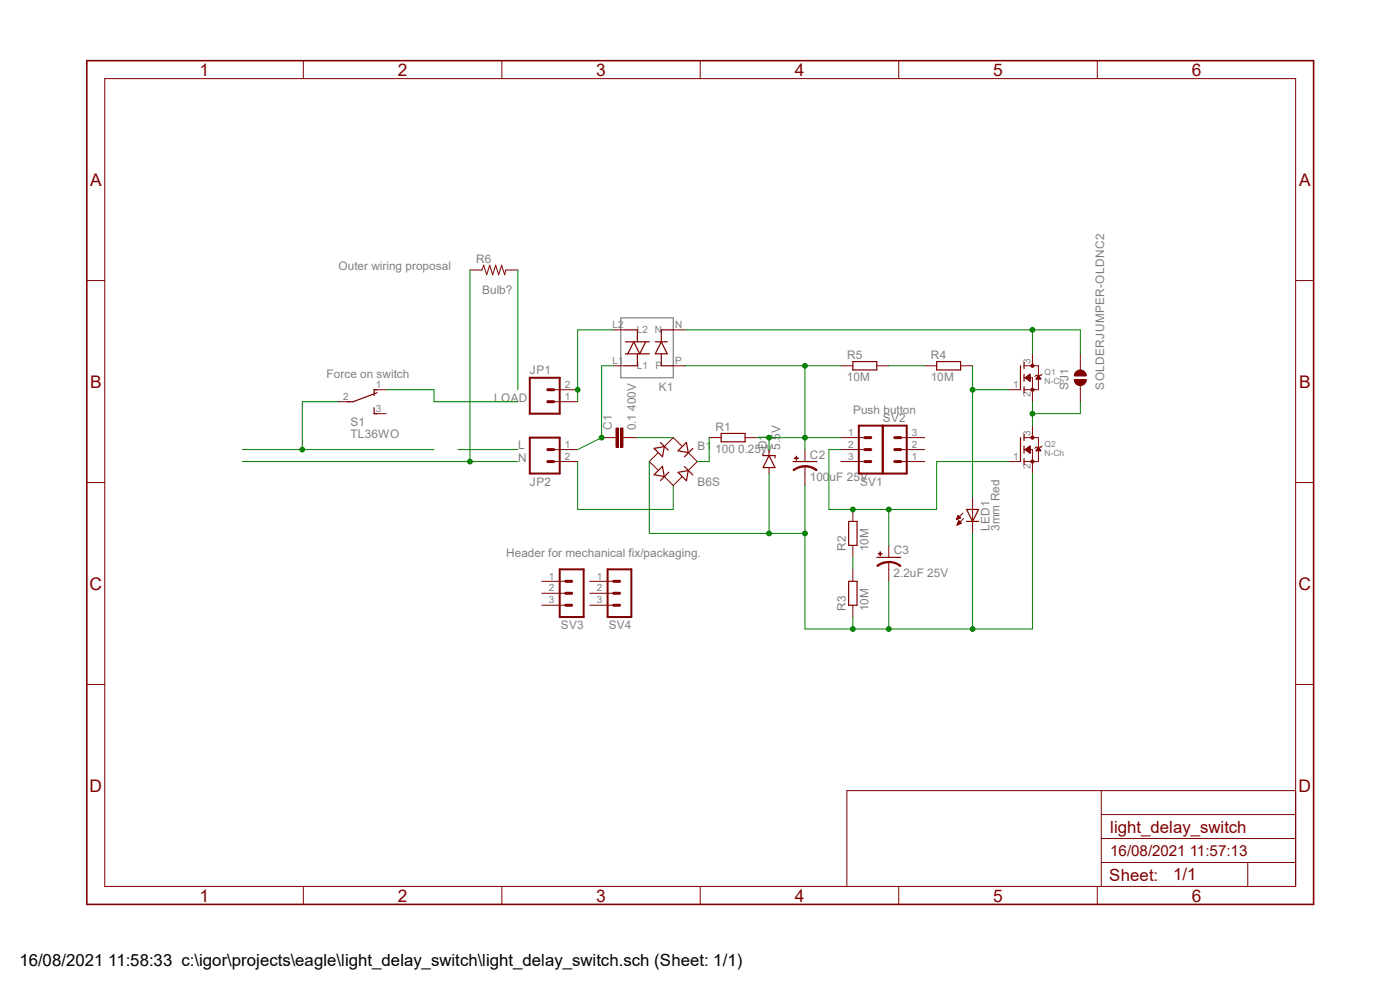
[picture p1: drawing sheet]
<svg xmlns="http://www.w3.org/2000/svg" width="297mm" height="210mm" viewBox="0 0 297 210" stroke-linecap="round" stroke-linejoin="round" font-family="sans-serif">
<path d="M131.7 67.4h11.1v12.7h-11.1z" fill="none" stroke="#808080" stroke-width=".25"/>
<path d="M130.2 92.8h.5M132.2 92.8h.5" fill="none" stroke="#800000" stroke-width=".21"/>
<path d="M130.7 90.8h.5v4.1h-.5z" fill-rule="evenodd" fill="#800000"/>
<path d="M130.7 90.8h.5v4.1h-.5z" fill="none" stroke="#800000" stroke-width=".21"/>
<path d="M131.7 90.8h.5v4.1h-.5z" fill-rule="evenodd" fill="#800000"/>
<path d="M127.6 92.8h2.6M131.7 90.8h.5v4.1h-.5zM132.7 92.8h2.5M170.8 98.9v1.6" fill="none" stroke="#800000" stroke-width=".21"/>
<path d="M168.2 97.9h5.1" fill="none" stroke="#800000" stroke-width=".25"/>
<path d="M170.8 98.8a4.2 4.2 0 0 1 2.6 .9l-.2 .2a3.8 3.8 0 0 0-2.4-.9z" fill-rule="evenodd" fill="#800000"/>
<path d="M170.8 98.8a4.2 4.2 0 0 1 2.6 .9l-.2 .2a3.8 3.8 0 0 0-2.4-.9z" fill="none" stroke="#800000" stroke-width=".21"/>
<path d="M168.2 99.7l.3-.3a3.5 3.5 0 0 1 2.3-.6v.3a3.9 3.9 0 0 0-2.4 .8z" fill-rule="evenodd" fill="#800000"/>
<path d="M168.2 99.7l.3-.3a3.5 3.5 0 0 1 2.3-.6v.3a3.9 3.9 0 0 0-2.4 .8z" fill="none" stroke="#800000" stroke-width=".21"/>
<path d="M168.5 97.2h.9z" fill-rule="evenodd" fill="#800000"/>
<path d="M168.5 97.2h.9z" fill="none" stroke="#800000" stroke-width=".21"/>
<path d="M168.9 96.8l.1 .8z" fill-rule="evenodd" fill="#800000"/>
<path d="M168.9 96.8l.1 .8zM170.8 95.4v2.5M170.8 100.5v2.5M188.6 119.3v1.5" fill="none" stroke="#800000" stroke-width=".21"/>
<path d="M186 118.2h5.1" fill="none" stroke="#800000" stroke-width=".25"/>
<path d="M188.6 119.1a4.2 4.2 0 0 1 2.5 .9l-.1 .2a3.8 3.8 0 0 0-2.4-.9z" fill-rule="evenodd" fill="#800000"/>
<path d="M188.6 119.1a4.2 4.2 0 0 1 2.5 .9l-.1 .2a3.8 3.8 0 0 0-2.4-.9z" fill="none" stroke="#800000" stroke-width=".21"/>
<path d="M186 120a3.6 3.6 0 0 1 2.6-.9v.3a3.9 3.9 0 0 0-2.4 .8z" fill-rule="evenodd" fill="#800000"/>
<path d="M186 120a3.6 3.6 0 0 1 2.6-.9v.3a3.9 3.9 0 0 0-2.4 .8z" fill="none" stroke="#800000" stroke-width=".21"/>
<path d="M186.3 117.4l.9 .1z" fill-rule="evenodd" fill="#800000"/>
<path d="M186.3 117.4l.9 .1z" fill="none" stroke="#800000" stroke-width=".21"/>
<path d="M186.7 117.1l.1 .8z" fill-rule="evenodd" fill="#800000"/>
<g fill="none" stroke="#800000" stroke-width=".21">
<path d="M130.2 77.6h2.5M130.2 70h2.5M142.8 77.6h2.6M142.8 70h2.6M217.3 77.6h3v5.1h-3M221.1 79.4l-.3 .2h-1l-.3 .3M117.5 85.2h5.1M117.5 82.7h5.1M117.5 95.4h5.1M117.5 97.9h5.1M139.6 96.1l-1.8 1.8 1.8 1.8M144.7 94.6l-1.9-1.8-1.9 1.9"/>
<path d="M146 96l1.9 1.9-1.9 1.9M150.5 92.8h2.5M158.1 92.8h2.5M217.3 80.1h1.7v2.6M140.9 101.1l1.9 1.9 1.9-1.8M186.7 117.1l.1 .8zM188.6 115.7v2.5M188.6 120.8v2.5"/>
</g>
<g fill="none" stroke="#800000" stroke-width=".25">
<path d="M132.7 70h2.5v2.5M132.7 75.1h5.1M132.7 72.5h5.1M135.2 75.1v2.5h-2.5M137 72.5l-1.3 2.6-1.2-2.6-1.3 2.6M139 72.5h2.6M140.3 75.1v2.5h2.5M140.3 72.5l1.3 2.6h-2.6zM142.8 70h-2.5v2.5M216.5 77.6v5.1M217.3 77v1.2M217.3 79.4v1.5"/>
<path d="M138.8 95.1l2.1-.4-.4 2.2zM140.1 93.9l1.7 1.6M143.8 95.6l1.8-1.7 .4 2.1zM145.2 99l1.8 1.8M147 95.1l-1.8 1.8M153 91.9h5.1v1.8h-5.1zM217.3 82v1.3M138.8 100.7l1.7-1.8 .4 2.2zM141.9 100.2l-1.8 1.7M143.8 100.2l2.2-.4-.4 2.2z"/>
</g>
<path d="M112.4 80.1h6.3v7.7h-6.3zM112.4 92.8h6.3v7.7h-6.3z" fill="none" stroke="#800000" stroke-width=".42"/>
<path d="M116.2 82.7h1.3M116.2 85.2h1.3M116.2 97.9h1.3M116.2 95.4h1.3" fill="none" stroke="#800000" stroke-width=".64"/>
<circle cx="219" cy="82.7" r=".33" fill="#800000"/>
<circle cx="219" cy="82.7" r=".33" fill="none" stroke="#800000" stroke-width=".21"/>
<circle cx="219" cy="77.6" r=".33" fill="#800000"/>
<g fill="none" stroke="#800000" stroke-width=".21">
<path d="M217.8 79.9h.7M217.9 79.8h.6M218 79.8h.5M218.1 79.7h.4M218.2 79.6h.3M218.4 79.5h.1M218.5 79.4h.1M218.5 79.4l-1 .7M218.5 79.4v1.5l-1-.8M219 75.1v2.5M220.1 79.9h.4M220.1 79.8h.3"/>
<path d="M220.2 79.8h.2M220.3 79.7h.1M220.3 79.6l.5 .8h-1zM214 82.7h2.5M217.3 95.4h1.7v2.5M217.3 92.8h3v5.1h-3M217.5 80.1h1M217.6 80.2h.9M217.6 80.1h.9M217.7 80.3h.8M217.8 80.4h.7M217.9 80.5h.6"/>
<path d="M218.1 80.6h.4M218.2 80.6h.3M218.3 80.7h.2M218.4 80.8h.1M219 82.7v2.5M219.8 80.3h.9M219.9 80.2h.8M220 80.1h.6M221.1 94.6l-.3 .3h-1l-.3 .2"/>
<circle cx="219" cy="77.6" r=".33"/>
</g>
<path d="M216.5 92.8v5.1M217.3 92.2v1.3M217.3 94.6v1.5M217.3 97.3v1.3" fill="none" stroke="#800000" stroke-width=".25"/>
<circle cx="219" cy="97.9" r=".33" fill="#800000"/>
<circle cx="219" cy="97.9" r=".33" fill="none" stroke="#800000" stroke-width=".21"/>
<circle cx="219" cy="92.8" r=".33" fill="#800000"/>
<g fill="none" stroke="#800000" stroke-width=".21">
<path d="M22.2 16.7h252.7v171.3h-252.7zM64.3 12.9v3.8M106.5 12.9v3.8M148.5 12.9v3.8M190.7 12.9v3.8M232.8 12.9v3.8M18.4 59.5h3.8M99.7 57.3h2.5l.4-1 .7 2 .6-2 .6 2 .7-2 .6 2 .6-2 .7 2 .2-1h2.6M274.9 59.5h3.8M178.4 77.6h2.5M186 77.6h2.6M196.2 77.6h2.5"/>
<path d="M203.8 77.6h2.5M71.8 85.2h2.5M79.4 87.8h2.5M79.4 82.7h2.5M163.2 95.4v1.2M163.2 99.2v1.3M178.4 97.9h5.1M178.4 92.8h5.1M178.4 95.4h5.1M191.1 97.9h5.1M191.1 92.8h5.1M191.1 95.4h5.1"/>
<path d="M214 97.9h2.5M217.5 95.4l1-.8v1.5zM217.6 95.4h.9M217.6 95.3h.9M217.7 95.5h.8M217.7 95.2h.8M217.8 95.6h.7M217.8 95.1h.7M217.9 95.7h.6M217.9 95h.6M218 95.8h.5M218.1 95h.4"/>
<path d="M218.1 95.8h.4M218.2 94.9h.3M218.3 95.9h.2M218.3 94.8h.2M218.4 96h.1M218.4 94.7h.1M218.5 96.1h.1M219 90.3v2.5M219 97.9v2.6M219.8 95.6h1M219.9 95.5h.8M219.9 95.4h.7"/>
<path d="M220 95.3h.6M220 95.2h.5M220.1 95.1h.4M220.2 95h.2M220.2 95h.1M220.3 94.9l.5 .7h-1zM220.3 94.9h.1M18.4 102.4h3.8M180.9 108.1v2.5M180.9 115.7v2.5M202.9 110.2h.2M203 110.1h.3"/>
<path d="M203 110h.5M203 109.9h.7M203.1 109.8h.7M203.1 111.3h.1M203.1 111.2h.3M203.1 109.7h.6M203.1 111.1h.5M203.2 109.6h.4M203.2 111h.6M203.2 109.5h.3M203.2 111h.7M203.2 109.4h.2"/>
<path d="M203.2 110.9h.6M203.3 109.3l-.4 .9M203.3 109.3l.5 .6-.9 .3M203.3 109.3h.1M203.3 110.8h.4M203.3 110.7h.3M203.4 110.6h.1M203.4 110.5l-.4 .9M203.4 110.5l.5 .5-.9 .4M203.4 110.5h.1M204.3 108.8l-1.4 1.4M204.4 110l-1.4 1.4"/>
<path d="M206.3 105.5v7.7M274.9 102.4h3.8M180.9 120.8v2.5M180.9 128.4v2.5M18.4 145.2h3.8M274.9 145.2h3.8M233.6 167.7v20.3M233.6 177.9h41.3M233.6 172.8h41.3M274.9 167.7h-95.2v20.3M64.3 188v3.9M106.5 188v3.9"/>
<path d="M148.5 188v3.9M190.7 188v3.9M232.8 188v3.9M233.6 183h41.3M264.7 183v5"/>
<circle cx="219" cy="92.8" r=".33"/>
</g>
<path d="M180.9 76.7h5.1v1.8h-5.1zM198.7 76.7h5.1v1.8h-5.1zM79.4 86.5v1.3h.6M80 83.3l-5.1 1.9h-1.2M80 82.7h-.6v1.2M161.9 96.1v.5h2.5v.6M163.2 96.6l1.2 2.6h-2.5zM180 110.6h1.8v5.1h-1.8zM205.1 108.1h2.5l-1.3 2.5zM205.1 110.6h2.5M180 123.3h1.8v5.1h-1.8z" fill="none" stroke="#800000" stroke-width=".25"/>
<path d="M182.2 90.3h10.2v10.2h-10.2zM187.3 90.3v10.2" fill="none" stroke="#800000" stroke-width=".42"/>
<path d="M183.5 97.9h1.2M183.5 95.4h1.2M183.5 92.8h1.2M189.8 97.9h1.3M189.8 95.4h1.3M189.8 92.8h1.3" fill="none" stroke="#800000" stroke-width=".64"/>
<path d="M18.4 12.9h260.3v179h-260.3z" fill="none" stroke="#800000" stroke-width=".34"/>
<path d="M228.3 78.9a1.27 1.27 0 0 1 1.4-.3 1.27 1.27 0 0 1 .8 1.2h-2.6z" fill-rule="evenodd" fill="#800000"/>
<path d="M228.3 78.9a1.27 1.27 0 0 1 1.4-.3 1.27 1.27 0 0 1 .8 1.2h-2.6z" fill="none" stroke="#800000" stroke-width=".21"/>
<path d="M227.9 80.5h2.6a1.27 1.27 0 0 1-1.3 1.3 1.27 1.27 0 0 1-1.3-1.3z" fill-rule="evenodd" fill="#800000"/>
<path d="M229.2 75.1v3.4M227.9 80.5h2.6a1.27 1.27 0 0 1-1.3 1.3 1.27 1.27 0 0 1-1.3-1.3zM229.2 81.8v3.4M114.9 123.3h5.1M114.9 125.9h5.1M114.9 128.4h5.1M125.1 123.3h5.1M125.1 125.9h5.1M125.1 128.4h5.1" fill="none" stroke="#800000" stroke-width=".21"/>
<path d="M118.7 120.8h5.1v10.1h-5.1zM128.9 120.8h5v10.1h-5z" fill="none" stroke="#800000" stroke-width=".42"/>
<path d="M120 128.4h1.3M120 125.9h1.3M120 123.3h1.3M130.2 128.4h1.2M130.2 125.9h1.2M130.2 123.3h1.2" fill="none" stroke="#800000" stroke-width=".64"/>
<path d="M130.2 70h-7.6v15.2" fill="none" stroke="#008000" stroke-width=".21"/>
<circle cx="122.6" cy="82.7" r=".51" fill="#008000"/>
<g fill="none" stroke="#008000" stroke-width=".21">
<path d="M160.6 92.8h10.2v2.6M163.2 92.8v2.6"/>
<circle cx="122.6" cy="82.7" r=".51"/>
</g>
<circle cx="163.1" cy="92.8" r=".51" fill="#008000"/>
<g fill="none" stroke="#008000" stroke-width=".21">
<path d="M170.8 77.6v15.2"/>
<circle cx="163.1" cy="92.8" r=".51"/>
</g>
<circle cx="170.8" cy="92.8" r=".51" fill="#008000"/>
<g fill="none" stroke="#008000" stroke-width=".21">
<path d="M145.4 77.6h33M170.8 92.8h7.6"/>
<circle cx="170.8" cy="92.8" r=".51"/>
</g>
<circle cx="170.8" cy="77.6" r=".51" fill="#008000"/>
<g fill="none" stroke="#008000" stroke-width=".21">
<path d="M163.2 100.5v12.7M170.8 103v10.2h-33"/>
<circle cx="170.8" cy="77.6" r=".51"/>
</g>
<circle cx="163.1" cy="113.2" r=".51" fill="#008000"/>
<g fill="none" stroke="#008000" stroke-width=".21">
<path d="M170.8 113.2v20.2"/>
<circle cx="163.1" cy="113.2" r=".51"/>
</g>
<circle cx="170.8" cy="113.2" r=".51" fill="#008000"/>
<g fill="none" stroke="#008000" stroke-width=".21">
<path d="M180.9 130.9v2.5M188.6 123.3v10.1h-17.8"/>
<circle cx="170.8" cy="113.2" r=".51"/>
</g>
<circle cx="180.9" cy="133.4" r=".51" fill="#008000"/>
<circle cx="180.9" cy="133.4" r=".51" fill="none" stroke="#008000" stroke-width=".21"/>
<circle cx="188.5" cy="133.4" r=".51" fill="#008000"/>
<g fill="none" stroke="#008000" stroke-width=".21">
<path d="M137.8 97.9v15.3M206.3 113.2v20.2M219 100.5v32.9h-30.4"/>
<circle cx="188.5" cy="133.4" r=".51"/>
</g>
<circle cx="206.3" cy="133.4" r=".51" fill="#008000"/>
<g fill="none" stroke="#008000" stroke-width=".21">
<path d="M188.6 77.6h7.6M150.5 92.8v5.1h-2.6M178.4 95.4h-2.5v12.7h12.7v7.6M180.9 118.2v2.6"/>
<circle cx="206.3" cy="133.4" r=".51"/>
</g>
<circle cx="180.9" cy="108.1" r=".51" fill="#008000"/>
<g fill="none" stroke="#008000" stroke-width=".21">
<path d="M198.7 97.9v10.2h-10.1"/>
<circle cx="180.9" cy="108.1" r=".51"/>
</g>
<circle cx="188.5" cy="108.1" r=".51" fill="#008000"/>
<g fill="none" stroke="#008000" stroke-width=".21">
<path d="M145.4 70h83.8v5.1M219 70v5.1M198.7 97.9h15.3"/>
<circle cx="188.5" cy="108.1" r=".51"/>
</g>
<circle cx="219" cy="70" r=".51" fill="#008000"/>
<g fill="none" stroke="#008000" stroke-width=".21">
<path d="M206.3 77.6v27.9M206.3 82.7h7.7"/>
<circle cx="219" cy="70" r=".51"/>
</g>
<circle cx="206.3" cy="82.7" r=".51" fill="#008000"/>
<g fill="none" stroke="#008000" stroke-width=".21">
<path d="M219 85.2v5.1M229.2 85.2v2.6h-10.2"/>
<circle cx="206.3" cy="82.7" r=".51"/>
</g>
<circle cx="219" cy="87.8" r=".51" fill="#008000"/>
<g fill="none" stroke="#008000" stroke-width=".21">
<path d="M51.4 95.4h40.7M71.8 85.2h-7.7v10.2M97.2 95.4h12.7"/>
<circle cx="219" cy="87.8" r=".51"/>
</g>
<circle cx="64.1" cy="95.4" r=".51" fill="#008000"/>
<g fill="none" stroke="#008000" stroke-width=".21">
<path d="M99.7 57.3v40.6M109.9 57.3v25.4M51.4 97.9h58.5M81.9 82.7h10.2v2.5h17.8"/>
<circle cx="64.1" cy="95.4" r=".51"/>
</g>
<circle cx="99.7" cy="97.9" r=".51" fill="#008000"/>
<g fill="none" stroke="#008000" stroke-width=".21">
<path d="M127.6 77.6v15.2l-5 2.6"/>
<circle cx="99.7" cy="97.9" r=".51"/>
</g>
<circle cx="127.6" cy="92.8" r=".51" fill="#008000"/>
<g fill="none" stroke="#008000" stroke-width=".21">
<path d="M127.6 77.6h2.6M122.6 97.9v10.2h20.2v-5.1M135.2 92.8h7.6"/>
<circle cx="127.6" cy="92.8" r=".51"/>
</g>
<g font-size="3.7" fill="#800000">
<text x="42.3" y="16.1">1</text>
<text x="84.4" y="16.1">2</text>
<text x="126.5" y="16.1">3</text>
<text x="168.6" y="16.1">4</text>
<text x="210.7" y="16.1">5</text>
<text x="252.8" y="16.1">6</text>
<text x="19.1" y="39.4">A</text>
<text x="275.6" y="39.4">A</text>
<text x="19.1" y="82.3">B</text>
<text x="275.6" y="82.3">B</text>
<text x="19" y="125.1">C</text>
<text x="275.5" y="125.1">C</text>
<text x="19" y="167.9">D</text>
<text x="275.5" y="167.9">D</text>
<text x="42.3" y="191.3">1</text>
<text x="84.4" y="191.3">2</text>
<text x="126.5" y="191.3">3</text>
<text x="168.6" y="191.3">4</text>
<text x="210.7" y="191.3">5</text>
<text x="252.8" y="191.3">6</text>
</g>
<g font-size="3.6" fill="#800000">
<text x="235.5" y="176.6">light_delay_switch</text>
<text x="235.3" y="186.9">Sheet:</text>
<text x="248.9" y="186.8">1/1</text>
</g>
<text font-size="3.6" x="4.1" y="204.9">16/08/2021 11:58:33 c:\igor\projects\eagle\light_delay_switch\light_delay_switch.sch (Sheet: 1/1)</text>
<text font-size="3.2" fill="#800000" x="235.5" y="181.7">16/08/2021 11:57:13</text>
<g font-size="2.5" fill="#808080">
<text x="71.8" y="57.3">Outer wiring proposal</text>
<text x="101" y="55.8">R6</text>
<text x="102.3" y="62.4">Bulb?</text>
<text x="179.7" y="76.1">R5</text>
<text x="197.5" y="76.1">R4</text>
<text x="69.3" y="80.1">Force on switch</text>
<text x="112.4" y="79.4">JP1</text>
<text x="139.7" y="82.9">K1</text>
<text x="179.7" y="80.9">10M</text>
<text x="197.4" y="80.9">10M</text>
<text x="226.7" y="82.6" transform="rotate(-90 226.7 82.6)">SJ1</text>
<text x="234.3" y="82.6" transform="rotate(-90 234.3 82.6)">SOLDERJUMPER-OLDNC2</text>
<text x="104.8" y="85.2">LOAD</text>
<text x="181" y="87.8">Push button</text>
<text x="187.3" y="89.5">SV2</text>
<text x="74.3" y="92.8">TL36WO</text>
<text x="74.3" y="90.3">S1</text>
<text x="109.9" y="95.3">L</text>
<text x="129.8" y="91.3" transform="rotate(-90 129.8 91.3)">C1</text>
<text x="134.9" y="91.3" transform="rotate(-90 134.9 91.3)">0.1 400V</text>
<text x="148" y="95.4">B1</text>
<text x="151.8" y="91.4">R1</text>
<text x="162.7" y="95.3" transform="rotate(-90 162.7 95.3)">D1</text>
<text x="165.5" y="95.4" transform="rotate(-90 165.5 95.4)">5.5V</text>
<text x="109.9" y="97.9">N</text>
<text x="151.7" y="96.1">100 0.25W</text>
<text x="171.8" y="97.3">C2</text>
<text x="112.4" y="103">JP2</text>
<text x="148" y="103">B6S</text>
<text x="171.8" y="102.1">100uF 25V</text>
<text x="182.5" y="103">SV1</text>
<text x="209.9" y="112.6" transform="rotate(-90 209.9 112.6)">LED1</text>
<text x="212.1" y="112.7" transform="rotate(-90 212.1 112.7)">3mm Red</text>
<text x="107.4" y="118.2">Header for mechanical fix/packaging.</text>
<text x="179.5" y="116.9" transform="rotate(-90 179.5 116.9)">R2</text>
<text x="184.2" y="117" transform="rotate(-90 184.2 117)">10M</text>
<text x="189.6" y="117.6">C3</text>
<text x="189.6" y="122.4">2.2uF 25V</text>
<text x="179.5" y="129.6" transform="rotate(-90 179.5 129.6)">R3</text>
<text x="184.2" y="129.7" transform="rotate(-90 184.2 129.7)">10M</text>
<text x="119" y="133.4">SV3</text>
<text x="129.2" y="133.4">SV4</text>
</g>
<g font-size="2.1" fill="#808080">
<text x="129.9" y="69.6">L2</text>
<text x="135.1" y="70.7">L2 N</text>
<text x="143.3" y="69.6">N</text>
<text x="129.9" y="77.3">L1</text>
<text x="143.3" y="77.3">P</text>
<text x="218.7" y="77.3" transform="rotate(-90 218.7 77.3)">3</text>
<text x="79.7" y="82.3">1</text>
<text x="119.8" y="82.3">2</text>
<text x="135.1" y="78.4">L1</text>
<text x="139.1" y="78.4">P</text>
<text x="214.9" y="82.3">1</text>
<text x="72.8" y="84.9">2</text>
<text x="79.7" y="87.4">3</text>
<text x="119.8" y="84.9">1</text>
<text x="218.7" y="84.2" transform="rotate(-90 218.7 84.2)">2</text>
<text x="119.8" y="95">1</text>
<text x="180" y="92.5">1</text>
<text x="180" y="95">2</text>
<text x="193.4" y="95">2</text>
<text x="193.4" y="92.5">3</text>
<text x="218.7" y="92.5" transform="rotate(-90 218.7 92.5)">3</text>
<text x="119.8" y="97.5">2</text>
<text x="180" y="97.5">3</text>
<text x="193.4" y="97.5">1</text>
<text x="214.9" y="97.5">1</text>
<text x="218.7" y="99.4" transform="rotate(-90 218.7 99.4)">2</text>
<text x="116.5" y="122.9">1</text>
<text x="116.5" y="125.5">2</text>
<text x="126.6" y="122.9">1</text>
<text x="126.6" y="125.5">2</text>
<text x="116.5" y="128">3</text>
<text x="126.6" y="128">3</text>
</g>
<g font-size="1.8" fill="#808080">
<text x="221.6" y="81.4">N-Ch</text>
<text x="221.6" y="79.5">Q1</text>
<text x="221.6" y="94.7">Q2</text>
<text x="221.6" y="96.6">N-Ch</text>
</g>
</svg>
